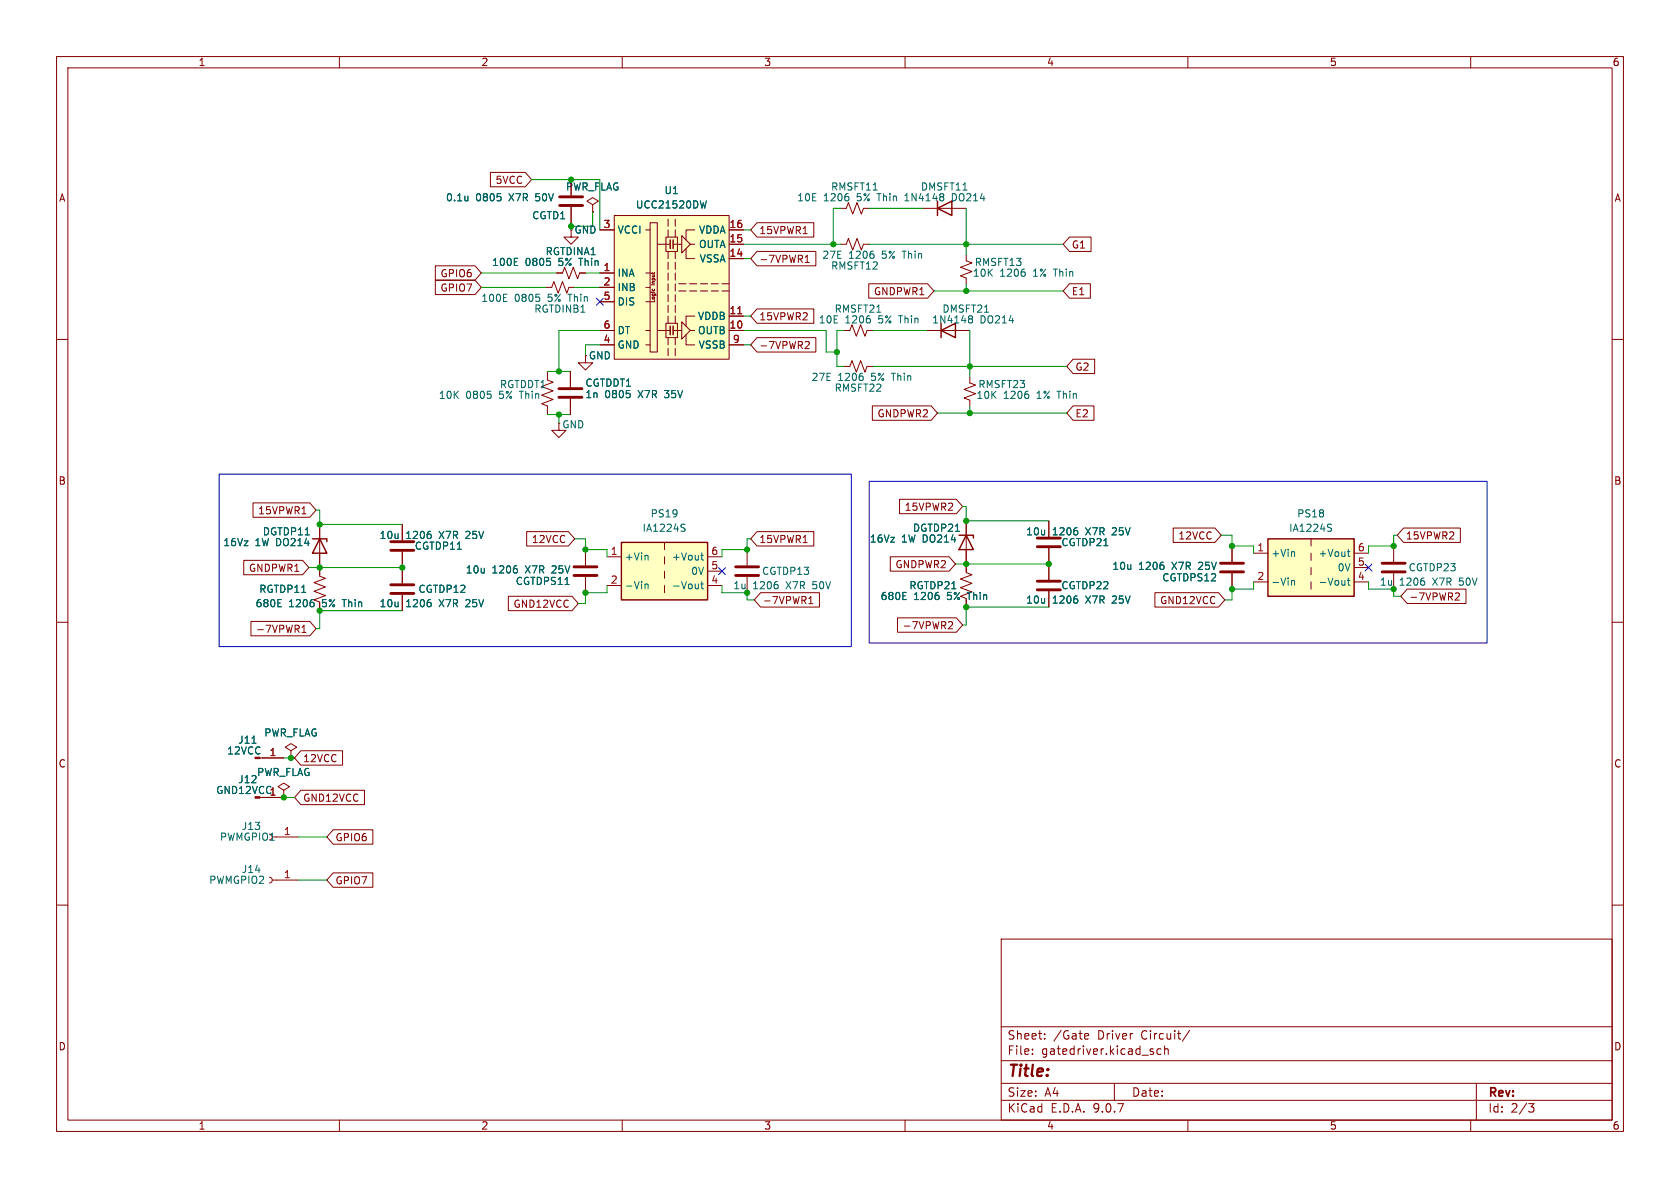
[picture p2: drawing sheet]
<svg xmlns="http://www.w3.org/2000/svg" width="297mm" height="210mm" viewBox="0 0 297 210" stroke-linecap="round" stroke-linejoin="round" font-family="sans-serif">
<g fill="none" stroke="#840000" stroke-width=".18">
<path d="M10 10h277v190h-277zM12 12h273v186h-273zM60 10v2M110 10v2M160 10v2M210 10v2M260 10v2M10 60h2M96.8 67.2l1 .4-2 .7 2 .8-2 .8 2 .7-2 .8 1 .4v1.5M96.8 65.7v1.2M285 60h2M103.5 97.2v2.7"/>
<path d="M10 110h2M103.5 102v2.8M285 110h2M10 160h2M177 166h108v32h-108zM285 160h2M60 198v2M110 198v2M160 198v2M177 194.5h108M177 191.5h108M177 187.5h108"/>
<path d="M177 181.5h108M182.5 186.3v.1M182.5 185.5v.1M184.7 183.6v.1M184.7 182.8v.1M192 182.7l.4 .1 .1 .3-.8 .1M192.4 183.6l-.4 .1M197 191.5v3M203.7 185.9l.3 .2-.3 .3M203.7 185.4l.2 .1M205.2 185.5l-.4-.1-.3 .3v.4l.2 .2h.5M205.9 185.5l.2-.1 .4 .1v.9"/>
<path d="M205.9 184.9v1.5M210 198v2M210.3 182.1l-1.3 2M260 198v2M261 191.5v6.5M270.2 195.1h1l-.5 .6 .4 .1 .1 .5-.3 .3h-.4"/>
</g>
<path d="M101.5 101.7h4M101.5 100.2h4" fill="none" stroke="#840000" stroke-width=".51"/>
<path d="M86.8 69.8v.5M91.4 100.6v.6" fill="none" stroke="#006464" stroke-width=".18"/>
<path d="M108.6 38.1h20.3v25.4h-20.3z" fill="#ffffc2"/>
<g fill="none" stroke="#840000" stroke-width=".18">
<path d="M108.6 38.1h20.3v25.4h-20.3zM114.9 39.4h1.3v22.8h-1.3zM118.1 38.7v1.3M119.4 38.7v1.3M106 58.4h2.6M106 40.6h2.6M106 48.3h2.6M106 50.8h2.6M106 53.3h2.6M114.2 58.4h.7M114.2 40.6h.7M114.2 48.3h.7"/>
<path d="M114.2 50.8h.7M114.2 53.3h.7M115.3 51.1v.2M115.7 51.1v.2M116.2 43.2h2.3M116.2 58.4h2.3M117.7 41.9h2.1v2.6h-2.1zM117.7 57.2h2.1v2.5h-2.1zM118.1 40.6v1.3M118.1 44.5v1.2M118.1 46.4v1.2M118.1 48.3v1.2"/>
<path d="M118.1 50.2v1.2M118.1 52.1v1.2M118.1 54v1.2M118.1 55.9v1.3M118.1 59.7v1.3M119 43.2h1.5M119 58.4h1.5M119.4 40.6v1.3M119.4 44.5v1.2M119.4 46.4v1.2M119.4 48.3v1.2M119.4 50.2v1.2"/>
<path d="M119.4 52.1v1.2M119.4 54v1.2M119.4 55.9v1.3M119.4 59.7v1.3M120 50.2h1.3M120 51.4h1.3M120.5 41.7l1.5 1.5-1.5 1.5zM120.5 56.9l1.5 1.5-1.5 1.5zM121.3 43.9v1.8h1.5M121.3 59.2v1.8h1.5M121.9 50.2h1.3M121.9 51.4h1.3"/>
<path d="M122 43.2h.8M122 58.4h.8M122.8 40.6h-1.5v1.8M122.8 55.9h-1.5v1.8M123.8 50.2h1.3M123.8 51.4h1.3M125.7 50.2h1.3M125.7 51.4h1.3M127.6 50.2h1.3M127.6 51.4h1.3M128.9 43.2h2.5M128.9 58.4h2.5"/>
<path d="M128.9 40.6h2.5M128.9 45.7h2.5M128.9 55.9h2.5M106 61h2.6M114.2 61h.7M118.1 61.6v1.3M119.4 61.6v1.3M128.9 61h2.5M48.1 148h4.6"/>
</g>
<path d="M118.5 42.4v1.5M118.5 57.7v1.5M119 42.4v1.5M119 57.7v1.5" fill="none" stroke="#840000" stroke-width=".25"/>
<path d="M130.4 55.5h.7" fill="none" stroke="#a90000" stroke-width=".18"/>
<path d="M124.9 35.5l-.3 1.3" fill="none" stroke="#006464" stroke-width=".18"/>
<path d="M224.2 95.3h15.2v10.1h-15.2z" fill="#ffffc2"/>
<path d="M165.7 36.8l2.6-1.2v2.5zM165.7 35.6v2.5M55.2 95.3h2.6v.5M56.5 95.3l1.3 2.5h-2.6zM224.2 95.3h15.2v10.1h-15.2z" fill="none" stroke="#840000" stroke-width=".25"/>
<g fill="none" stroke="#840000" stroke-width=".18">
<path d="M104.8 36.2l1-.6-1-.7-1 .7 1 .6v1.3M104.8 37.5h.1M148.6 36.8h1l.4-1 .7 2 .8-2 .8 2 .4-1h1M163.2 36.8h7.6M148.6 43.2h1l.4-1 .7 2 .8-2 .8 2 .4-1h1M170.8 45.1v1l1 .4-2 .7 2 .8-2 .8 1 .3v1.1M103.5 62.9v1.2h1.3l-1.3 1.3-1.3-1.3h1.3M56.5 92.7v9.2l1 .3-2 .8 2 .8-2 .7 2 .8-2 .7 1 .4M217.8 96.5v2.8M221.6 97.8h2.6M231.8 95.3v1.2M231.8 97.8v1.3"/>
<path d="M239.4 97.8h2.5M246.4 96.5v2.8M217.8 101.3v2.8M221.6 102.9h2.6M231.8 100.3v1.3M231.8 102.9v1.2M239.4 102.9h2.5M239.4 100.3h2.5M246.4 101.3v2.8M45.9 134h4.3M50.2 139.7l1-.6-1-.7-1.1 .7 1.1 .6v1.3M46.4 141h3.8"/>
<path d="M47.6 155.1l.4 .1 .1 .4-.1 .3-.4 .2M48.1 155.6h4.6M50.2 141h.1"/>
</g>
<g fill="none" stroke="#006464" stroke-width=".18">
<path d="M150 34.8v.6M166.2 34.7l.2 .1M166.4 34.8h.2M166.4 34.8h-.2M166.6 34.8l.3 .2-.1 .4-.2 .1-.4-.1M166.9 34.5l-.3 .3M154.5 45v.5M181.2 48.2v.5M205.7 100v.5M228.7 97.5l.2 .2v.7M234.9 93.3l.4 .1 .1 .3-.2 .2h-.3M234.9 92.7h.5"/>
<path d="M238.2 97.5h.5M238.4 97.1v1.1l.3 .2M49.1 107.3h.6M49.1 106h.6M55.5 106.6v.5M228.3 102.7l.2-.1 .3 .1 .1 .7M228.3 102.6v.8M238.2 102.6h.5M238.4 102.2v1.1l.3 .1M251.8 102.8v.5M44.5 131.4h.8"/>
</g>
<path d="M215.8 99.6h4M244.3 99.6h4.1M215.8 101.1h4M244.3 101.1h4.1" fill="none" stroke="#840000" stroke-width=".51"/>
<path d="M109.9 95.9h15.2v10.1h-15.2z" fill="#ffffc2"/>
<path d="M166.4 58.4l2.5-1.2v2.5zM166.4 57.2v2.5M109.9 95.9h15.2v10.1h-15.2zM169.5 94.6h2.6v.5M170.8 94.6l1.3 2.6h-2.6z" fill="none" stroke="#840000" stroke-width=".25"/>
<g fill="none" stroke="#840000" stroke-width=".18">
<path d="M86.7 30.5h6.2l1.1 1.3-1.1 1.2h-6.2zM101 31.8v2.7M101 36.6v2.8M104.8 37.5h.1M133.8 39.4h10.1v2.5h-10.1l-1.1-1.3zM77 47h7l1.1 1.3-1.1 1.2h-7zM77 49.5h7l1.1 1.3-1.1 1.3h-7zM96.5 50.8h1l.4-1 .8 2 .7-2 .8 2 .4-1h1M98.4 48.3h1l.4-1.1 .8 2.1 .7-2.1 .8 2.1 .4-1h1M101 40.6v1.3h1.2l-1.2 1.3-1.3-1.3h1.3M106 58.4h2.6M106 48.3h2.6"/>
<path d="M106 50.8h2.6M106 40.6h2.6M106 53.3h2.6M128.9 58.4h2.5M128.9 40.6h2.5M128.9 43.2h2.5M128.9 45.7h2.5M128.9 55.9h2.5M133.8 59.7h10.4v2.5h-10.4l-1.1-1.2zM133.8 54.6h10.1v2.6h-10.1l-1.1-1.3zM133.8 44.4h10.4v2.6h-10.4l-1.1-1.3zM142 41.3h.7"/>
<path d="M142.3 46.4h.8M142.3 45.5l.4-.4v1.3M149.2 58.4h1l.4-1 .8 2 .7-2 .8 2 .4-1h1M153.6 50.2h10.4l1.1 1.2-1.1 1.3h-10.4zM163.8 58.4h7.6M189.1 41.9h3.8v2.6h-3.8l-1.1-1.3zM189.1 50.2h3.7v2.5h-3.7l-1.1-1.3zM98.8 74.8v1.3h1.3l-1.3 1.2-1.3-1.2h1.3M100.8 65.7v2.8M100.8 70.5v2.8M106 61h2.6M128.9 61h2.5"/>
<path d="M142.5 60.4h.5l.1 .3-.8 .9h.8M149.2 64.8h1l.4-1 .8 2 .7-2 .8 2 .4-1h1M154.2 71.8h10.4l1.1 1.2-1.1 1.3h-10.4zM171.4 66.7v1l1.1 .4-2.1 .7 2.1 .8-2.1 .8 1 .3v1.1M189.7 63.5h3.8v2.5h-3.8l-1.1-1.2zM189.7 71.8h3.7v2.5h-3.7l-1.1-1.3zM43.1 99.1h10.4l1.1 1.2-1.1 1.3h-10.4zM44.7 88.9h10.1l1.1 1.3-1.1 1.2h-10.1zM53.4 90.8h.7M56.5 92.7v2.6M56.5 97.8v3.8M71.1 92.7v2.8"/>
<path d="M71.1 97.5v5.6M93.1 94h7.4l1.1 1.3-1.1 1.2h-7.4zM103.5 97.2v2.7M107.3 98.4h2.6M117.5 95.9v1.3M117.5 98.4v1.3M125.1 98.4h2.5M132.1 97.2v2.7M133.8 94h10.1v2.5h-10.1l-1.1-1.2zM142 95.9h.7M157.4 98.4h10.4l1.1 1.3-1.1 1.3h-10.4zM159 88.3h10.1l1.1 1.2-1.1 1.3h-10.1z"/>
<path d="M170.8 92.1v9.1l1 .4-2 .8 2 .7-2 .8 2 .7-2 .8 1 .4M185.4 92.1v2.8M185.4 96.9v5.6M207.4 93.3h7.4l1.1 1.3-1.1 1.3h-7.4zM217.8 96.5v2.8M248.1 93.3h10.1v2.6h-10.1l-1.1-1.3zM44.4 109.9h10.4l1.1 1.2-1.1 1.3h-10.4zM53.4 111.8h.7M53.4 110.9l.3-.4v1.3M71.1 105.2v2.8M89.9 105.4h11.2l1.1 1.3-1.1 1.3h-11.2zM103.5 102v2.8"/>
<path d="M107.3 103.5h2.6M117.5 101v1.2M117.5 103.5v1.3M125.1 103.5h2.5M125.1 101h2.5M132.1 102v2.8M134.5 104.8h10.4v2.5h-10.4l-1.2-1.3zM143 106.7h.7M143 105.8l.3-.4v1.3M158.7 109.2h10.4l1.1 1.3-1.1 1.3h-10.4zM167.9 109.9l.4 .1 .1 .3-.8 .9h.8M170.8 106v1.3"/>
<path d="M185.4 104.5v2.8M204.2 104.8h11.2l1.1 1.2-1.1 1.3h-11.2zM217.8 101.3v2.8M248.8 104.1h10.4v2.6h-10.4l-1.2-1.3zM257.5 104.8l.4 .1 .1 .3-.8 .9h.8M46.4 134h3.8M51.4 132.7l1.1-.6-1.1-.7-1 .7 1 .6v1.3M51.4 134h.1M53.2 132.7h7.4v2.6h-7.4l-1.1-1.3zM53.2 139.7h11.2v2.5h-11.2l-1.1-1.2zM46.4 141h3.8M50.2 141h.1"/>
<path d="M58.9 154.3h7v2.5h-7l-1.1-1.2zM58.9 146.7h7v2.5h-7l-1.1-1.2z"/>
</g>
<g fill="none" stroke="#006464" stroke-width=".18">
<path d="M82.7 34.7v.8M82.7 35.4h.1M88.5 34.8v.6M124.9 35.5l-.3 1.3M89 53.3h.6M89 52h.6M90.9 46.9h.6M90.9 45.7h.6M95.4 52.6v.6M97.3 46.3v.5M153.8 56.4v.6M171.3 56.3l.1 .1"/>
<path d="M171.4 56.4h.3M171.4 56.4h-.1M171.7 56.4l.2 .2v.4l-.2 .1-.4-.1M171.9 56.1l-.2 .3M111.4 69.6v.6M152.6 66.6v.5M181.8 69.8v.5M76.2 94.5v.6M114.4 98.2l.2 .1v.7M120.6 93.3l.4 .1 .1 .3-.2 .2h-.3M120.6 92.7h.5M123.9 98.2h.5"/>
<path d="M124.1 97.7v1.1l.3 .2M190.5 93.9v.5M205.7 100v.5M49.1 106h.6M49.1 107.3h.6M55.5 106.6v.5M76.2 106.6v.5M91.4 100.6v.6M114 103.4l.2-.2 .3 .1 .1 .8M114 103.2v.9M123.9 103.2h.5M124.1 102.8v1.1l.3 .2"/>
<path d="M137.5 103.4v.6M159.6 106h.6M159.6 104.7h.6M166 105.3v.6M190.5 106v.5M44.5 131.4h.8"/>
</g>
<g fill="none" stroke="#840000" stroke-width=".51">
<path d="M98.9 34.8h4.1M98.9 36.3h4.1M98.8 68.7h4.1M98.8 70.2h4.1M69.1 97.3h4.1M69.1 95.8h4.1M183.4 96.6h4.1M183.4 95.1h4.1M69.1 104.9h4.1M69.1 103.4h4.1M130 100.2h4.1M130 101.7h4.1"/>
<path d="M183.4 104.3h4.1M183.4 102.7h4.1"/>
</g>
<g fill="none" stroke="#009600" stroke-width=".18">
<path d="M94 31.8h12v8.8M104.8 37.5v2.5h-3.8v-.6M148.6 36.8h-1.3v6.4M153.7 36.8h9.5M170.8 36.8v8.3M85.1 50.8h11.4M85.1 48.3h13.3M101.6 50.8h4.4M103.5 48.3h2.5M106 58.4h-7.2v7.3M131.4 43.2h17.2M131.4 58.4h14.6v3.8h2"/>
<path d="M131.4 55.9h1.3M131.4 40.6h1.3M131.4 45.7h1.3M149.2 58.4h-1.2v6.4h1.2M153.7 43.2h34.3M154.3 58.4h9.5M165.1 51.4h22.9M170.8 50.2v1.2M171.4 58.4v8.3M96.8 65.7h4M96.8 73.3h4M98.8 73.3v1.5"/>
<path d="M106 61h-2.5v1.9M131.4 61h1.3M154.3 64.8h34.3M165.7 73h22.9M171.4 71.8v1.2M55.9 90.2h.6v2.5h14.6M101.6 95.3h1.9v1.9h3.8v1.2M132.7 95.3h-.6v1.9h-4.5v1.2M168.9 99.7h16.5M170.2 89.5h.6v2.6h14.6M215.9 94.6h1.9v1.9h3.8v1.3M247 94.6h-.6v1.9h-4.5v1.3"/>
<path d="M54.6 100.3h16.5M71.1 108h-14.6v3.1h-.6M107.3 103.5v1.3h-3.8v1.9h-1.3M127.6 103.5v1.3h4.5v1.2h1.2M185.4 107.3h-14.6v3.2h-.6M221.6 102.9v1.2h-3.8v1.9h-1.3M241.9 102.9v1.2h4.5v1.3h1.2M50.2 134h1.9M50.2 141h1.9M52.7 155.6h5.1M52.7 148h5.1"/>
</g>
<path d="M105.4 52.7l1.3 1.2M106.7 52.7l-1.3 1.2M241.3 99.7l1.2 1.2M242.5 99.7l-1.2 1.2M127 100.4l1.2 1.2M128.2 100.4l-1.2 1.2" fill="none" stroke="#000084" stroke-width=".18"/>
<path d="M38.7 83.8h111.8v30.5h-111.8zM153.7 85.1h109.2v28.6h-109.2z" fill="none" stroke="#0000c2" stroke-width=".18"/>
<path d="M130.4 55.5h.7" fill="none" stroke="#a90000" stroke-width=".18"/>
<g fill="#009600" stroke="#009600" stroke-width=".18">
<circle cx="103.5" cy="104.8" r=".46"/>
<circle cx="132.1" cy="97.2" r=".46"/>
<circle cx="103.5" cy="97.2" r=".46"/>
<circle cx="132.1" cy="104.8" r=".46"/>
<circle cx="170.8" cy="92.1" r=".46"/>
<circle cx="170.8" cy="99.7" r=".46"/>
<circle cx="185.4" cy="99.7" r=".46"/>
<circle cx="170.8" cy="107.3" r=".46"/>
<circle cx="171.4" cy="64.8" r=".46"/>
<circle cx="171.4" cy="73" r=".46"/>
<circle cx="170.8" cy="43.2" r=".46"/>
<circle cx="170.8" cy="51.4" r=".46"/>
<circle cx="147.3" cy="43.2" r=".46"/>
<circle cx="246.4" cy="104.1" r=".46"/>
<circle cx="246.4" cy="96.5" r=".46"/>
<circle cx="217.8" cy="96.5" r=".46"/>
<circle cx="217.8" cy="104.1" r=".46"/>
<circle cx="148" cy="62.2" r=".46"/>
<circle cx="51.4" cy="134" r=".46"/>
<circle cx="71.1" cy="100.3" r=".46"/>
<circle cx="56.5" cy="92.7" r=".46"/>
<circle cx="56.5" cy="100.3" r=".46"/>
<circle cx="56.5" cy="108" r=".46"/>
<circle cx="50.2" cy="141" r=".46"/>
<circle cx="98.8" cy="73.3" r=".46"/>
<circle cx="98.8" cy="65.7" r=".46"/>
<circle cx="101" cy="40" r=".46"/>
<circle cx="101" cy="31.8" r=".46"/>
</g>
<text font-size="2.8" fill="#840000" x="178" y="190.9">Title:</text>
<g font-size="2.1" fill="#840000">
<text x="178" y="184">Sheet:</text>
<text x="186.2" y="184">/Gate</text>
<text x="194.1" y="184">Driver</text>
<text x="201.9" y="184">Circuit/</text>
<text x="178" y="186.7">File:</text>
<text x="184.1" y="186.7">gatedriver.kicad_sch</text>
<text x="178" y="196.9">KiCad</text>
<text x="178" y="194.1">Size:</text>
<text x="184.7" y="194.1">A4</text>
<text x="185.7" y="196.9">E.D.A.</text>
<text x="193.3" y="196.9">9.0.7</text>
<text x="200" y="194.1">Date:</text>
<text x="263" y="194.3">Rev:</text>
<text x="263" y="196.9">Id:</text>
<text x="267.1" y="196.9">2/3</text>
</g>
<g font-size="1.8" fill="#840000">
<text x="35" y="11.9">1</text>
<text x="85" y="11.9">2</text>
<text x="135" y="11.9">3</text>
<text x="185" y="11.9">4</text>
<text x="235" y="11.9">5</text>
<text x="285" y="11.9">6</text>
<text x="10.3" y="35.9">A</text>
<text x="87.5" y="32.7">5VCC</text>
<text x="285.3" y="35.9">A</text>
<text x="101.5" y="41.5">GND</text>
<text x="134.1" y="41.6">15VPWR1</text>
<text x="134.1" y="46.7">-7VPWR1</text>
<text x="189.4" y="44.1">G1</text>
<text x="77.8" y="49.2">GPIO6</text>
<text x="77.8" y="51.8">GPIO7</text>
<text x="154.4" y="52.4">GNDPWR1</text>
<text x="189.4" y="52.4">E1</text>
<text x="134.1" y="56.8">15VPWR2</text>
<text x="104" y="63.7">GND</text>
<text x="134.1" y="61.9">-7VPWR2</text>
<text x="190" y="65.7">G2</text>
<text x="155" y="74">GNDPWR2</text>
<text x="190" y="74">E2</text>
<text x="10.3" y="85.9">B</text>
<text x="285.3" y="85.9">B</text>
<text x="45.5" y="91.1">15VPWR1</text>
<text x="159.8" y="90.5">15VPWR2</text>
<text x="208.2" y="95.6">12VCC</text>
<text x="248.4" y="95.6">15VPWR2</text>
<text x="43.9" y="101.3">GNDPWR1</text>
<text x="93.9" y="96.2">12VCC</text>
<text x="134.1" y="96.2">15VPWR1</text>
<text x="158.2" y="100.6">GNDPWR2</text>
<text x="57.1" y="107.5">5%</text>
<text x="90.7" y="107.6">GND12VCC</text>
<text x="134.8" y="107">-7VPWR1</text>
<text x="205" y="107">GND12VCC</text>
<text x="249.1" y="106.4">-7VPWR2</text>
<text x="45.2" y="112.1">-7VPWR1</text>
<text x="159.5" y="111.4">-7VPWR2</text>
<text x="10.3" y="135.9">C</text>
<text x="53.5" y="134.9">12VCC</text>
<text x="285.3" y="135.9">C</text>
<text x="53.5" y="141.9">GND12VCC</text>
<text x="59.2" y="148.9">GPIO6</text>
<text x="59.2" y="156.5">GPIO7</text>
<text x="10.3" y="185.9">D</text>
<text x="285.3" y="185.9">D</text>
<text x="35" y="199.9">1</text>
<text x="85" y="199.9">2</text>
<text x="135" y="199.9">3</text>
<text x="185" y="199.9">4</text>
<text x="235" y="199.9">5</text>
<text x="285" y="199.9">6</text>
</g>
<g font-size="1.8" fill="#006464">
<text x="78.7" y="35.8">0.1u</text>
<text x="84.1" y="35.8">0805</text>
<text x="90.1" y="35.8">X7R</text>
<text x="95" y="35.8">50V</text>
<text x="100" y="33.9">PWR_FLAG</text>
<text x="117.4" y="34.5">U1</text>
<text x="140.8" y="35.8">10E</text>
<text x="145.6" y="35.8">1206</text>
<text x="146.8" y="33.9">RMSFT11</text>
<text x="151.6" y="35.8">5%</text>
<text x="155.4" y="35.8">Thin 1N4148</text>
<text x="162.7" y="33.9">DMSFT11</text>
<text x="168.2" y="35.8">DO214</text>
<text x="94" y="39">CGTD1</text>
<text x="109.1" y="41.5">VCCI</text>
<text x="112.3" y="37.1">UCC21520DW</text>
<text x="123.5" y="41.5">VDDA</text>
<text x="86.9" y="47.2">100E</text>
<text x="92.8" y="47.2">0805</text>
<text x="96.4" y="45.3">RGTDINA1</text>
<text x="98.9" y="47.2">5%</text>
<text x="102.7" y="47.2">Thin</text>
<text x="123.5" y="44">OUTA</text>
<text x="123.6" y="46.6">VSSA</text>
<text x="145.3" y="45.9">27E</text>
<text x="146.8" y="47.9">RMSFT12</text>
<text x="150" y="45.9">1206</text>
<text x="156" y="45.9">5%</text>
<text x="159.9" y="45.9">Thin</text>
<text x="172.2" y="47.2">RMSFT13</text>
<text x="85" y="53.6">100E</text>
<text x="90.9" y="53.6">0805</text>
<text x="96.9" y="53.6">5%</text>
<text x="100.8" y="53.6">Thin</text>
<text x="109.1" y="49.1">INA</text>
<text x="109.1" y="51.7">INB</text>
<text x="171.9" y="49.1">10K</text>
<text x="176.8" y="49.1">1206</text>
<text x="182.8" y="49.1">1%</text>
<text x="186.6" y="49.1">Thin</text>
<text x="94.4" y="55.5">RGTDINB1</text>
<text x="109.1" y="54.2">DIS</text>
<text x="109.1" y="59.3">DT</text>
<text x="123.3" y="56.7">VDDB</text>
<text x="123.3" y="59.3">OUTB</text>
<text x="144.6" y="57.4">10E</text>
<text x="147.5" y="55.5">RMSFT21</text>
<text x="149.4" y="57.4">1206</text>
<text x="155.4" y="57.4">5%</text>
<text x="159.2" y="57.4">Thin</text>
<text x="164.7" y="57.4">1N4148</text>
<text x="166.5" y="55.5">DMSFT21</text>
<text x="173.2" y="57.4">DO214</text>
<text x="109.1" y="61.8">GND</text>
<text x="123.4" y="61.8">VSSB</text>
<text x="77.5" y="70.7">10K</text>
<text x="82.3" y="70.7">0805</text>
<text x="88.3" y="68.8">RGTDDT1</text>
<text x="88.3" y="70.7">5%</text>
<text x="92.2" y="70.7">Thin</text>
<text x="103.4" y="68.6">CGTDDT1</text>
<text x="103.4" y="70.6">1n</text>
<text x="106.9" y="70.6">0805</text>
<text x="112.9" y="70.6">X7R</text>
<text x="117.8" y="70.6">35V</text>
<text x="143.4" y="67.5">27E</text>
<text x="147.5" y="69.4">RMSFT22</text>
<text x="148.1" y="67.5">1206</text>
<text x="154.1" y="67.5">5%</text>
<text x="158" y="67.5">Thin</text>
<text x="172.5" y="70.7">10K</text>
<text x="172.9" y="68.8">RMSFT23</text>
<text x="177.4" y="70.7">1206</text>
<text x="183.4" y="70.7">1%</text>
<text x="187.2" y="70.7">Thin</text>
<text x="99.3" y="75.9">GND</text>
<text x="46.4" y="94.8">DGTDP11</text>
<text x="67" y="95.5">10u</text>
<text x="71.7" y="95.5">1206</text>
<text x="77.8" y="95.5">X7R</text>
<text x="82.6" y="95.5">25V</text>
<text x="113.5" y="94.2">IA1224S</text>
<text x="114.9" y="91.7">PS19</text>
<text x="161.3" y="94.2">DGTDP21</text>
<text x="181.3" y="94.8">10u</text>
<text x="186" y="94.8">1206</text>
<text x="192.1" y="94.8">X7R</text>
<text x="196.9" y="94.8">25V</text>
<text x="227.8" y="94.2">IA1224S</text>
<text x="229.2" y="91.7">PS18</text>
<text x="39.4" y="96.7">16Vz</text>
<text x="45.1" y="96.7">1W DO214</text>
<text x="73.2" y="97.4">CGTDP11</text>
<text x="82.2" y="101.6">10u</text>
<text x="87" y="101.6">1206</text>
<text x="93" y="101.6">X7R</text>
<text x="97.9" y="101.6">25V</text>
<text x="110.4" y="99.3">+Vin</text>
<text x="118.7" y="99.3">+Vout</text>
<text x="122.1" y="101.8">0V</text>
<text x="134.6" y="101.8">CGTDP13</text>
<text x="153.7" y="96.1">16Vz</text>
<text x="159.4" y="96.1">1W DO214</text>
<text x="187.5" y="96.7">CGTDP21</text>
<text x="196.5" y="100.9">10u</text>
<text x="201.3" y="100.9">1206</text>
<text x="207.3" y="100.9">X7R</text>
<text x="212.2" y="100.9">25V</text>
<text x="224.7" y="98.7">+Vin</text>
<text x="233" y="98.7">+Vout</text>
<text x="236.4" y="101.2">0V</text>
<text x="248.9" y="101.2">CGTDP23</text>
<text x="45.1" y="107.5">680E</text>
<text x="45.7" y="105">RGTDP11</text>
<text x="51" y="107.5">1206</text>
<text x="60.9" y="107.5">Thin</text>
<text x="67" y="107.5">10u</text>
<text x="71.7" y="107.5">1206</text>
<text x="73.9" y="105">CGTDP12</text>
<text x="77.8" y="107.5">X7R</text>
<text x="82.6" y="107.5">25V</text>
<text x="91.1" y="103.6">CGTDPS11</text>
<text x="110.4" y="104.4">-Vin</text>
<text x="118.7" y="104.4">-Vout</text>
<text x="129.5" y="104.4">1u</text>
<text x="133.1" y="104.4">1206</text>
<text x="139.1" y="104.4">X7R</text>
<text x="143.9" y="104.4">50V</text>
<text x="155.6" y="106.3">680E</text>
<text x="160.7" y="104.4">RGTDP21</text>
<text x="161.5" y="106.3">1206</text>
<text x="167.5" y="106.3">5%</text>
<text x="171.4" y="106.3">Thin</text>
<text x="181.3" y="106.9">10u</text>
<text x="186" y="106.9">1206</text>
<text x="187.5" y="104.4">CGTDP22</text>
<text x="192.1" y="106.9">X7R</text>
<text x="196.9" y="106.9">25V</text>
<text x="205.4" y="103">CGTDPS12</text>
<text x="224.7" y="103.7">-Vin</text>
<text x="233" y="103.7">-Vout</text>
<text x="243.8" y="103.7">1u</text>
<text x="247.4" y="103.7">1206</text>
<text x="253.4" y="103.7">X7R</text>
<text x="258.2" y="103.7">50V</text>
<text x="42" y="131.7">J11</text>
<text x="46.6" y="130.4">PWR_FLAG</text>
<text x="40.1" y="133.6">12VCC</text>
<text x="45.3" y="137.4">PWR_FLAG</text>
<text x="42" y="138.7">J12</text>
<text x="38.8" y="148.8">PWMGPIO1</text>
<text x="42.7" y="146.9">J13</text>
<text x="42.7" y="154.5">J14</text>
<text x="36.9" y="156.4">PWMGPIO2</text>
</g>
<g font-size="1.8" fill="#a90000">
<text x="106.6" y="40.4">3</text>
<text x="128.9" y="40.4">16</text>
<text x="128.9" y="42.9">15</text>
<text x="128.9" y="45.5">14</text>
<text x="106.6" y="48">1</text>
<text x="106.6" y="50.5">2</text>
<text x="106.6" y="53.1">5</text>
<text x="106.6" y="58.2">6</text>
<text x="128.9" y="55.6">11</text>
<text x="128.9" y="58.2">10</text>
<text x="106.6" y="60.7">4</text>
<text x="129.5" y="60.7">9</text>
<text x="107.9" y="98.2">1</text>
<text x="125.7" y="98.2">6</text>
<text x="125.7" y="100.7">5</text>
<text x="222.2" y="97.5">1</text>
<text x="240" y="97.5">6</text>
<text x="240" y="100.1">5</text>
<text x="107.9" y="103.3">2</text>
<text x="125.7" y="103.3">4</text>
<text x="222.2" y="102.6">2</text>
<text x="240" y="102.6">4</text>
<text x="47.6" y="133.7">1</text>
<text x="38.1" y="140.6">GND12VCC1</text>
<text x="50.1" y="147.7">1</text>
<text x="50.1" y="155.3">1</text>
</g>
<g font-size=".9" fill="#840000">
<text x="116" y="53.7" transform="rotate(-90 116 53.7)">Logic</text>
<text x="116" y="50.3" transform="rotate(-90 116 50.3)">Input</text>
</g>
</svg>
